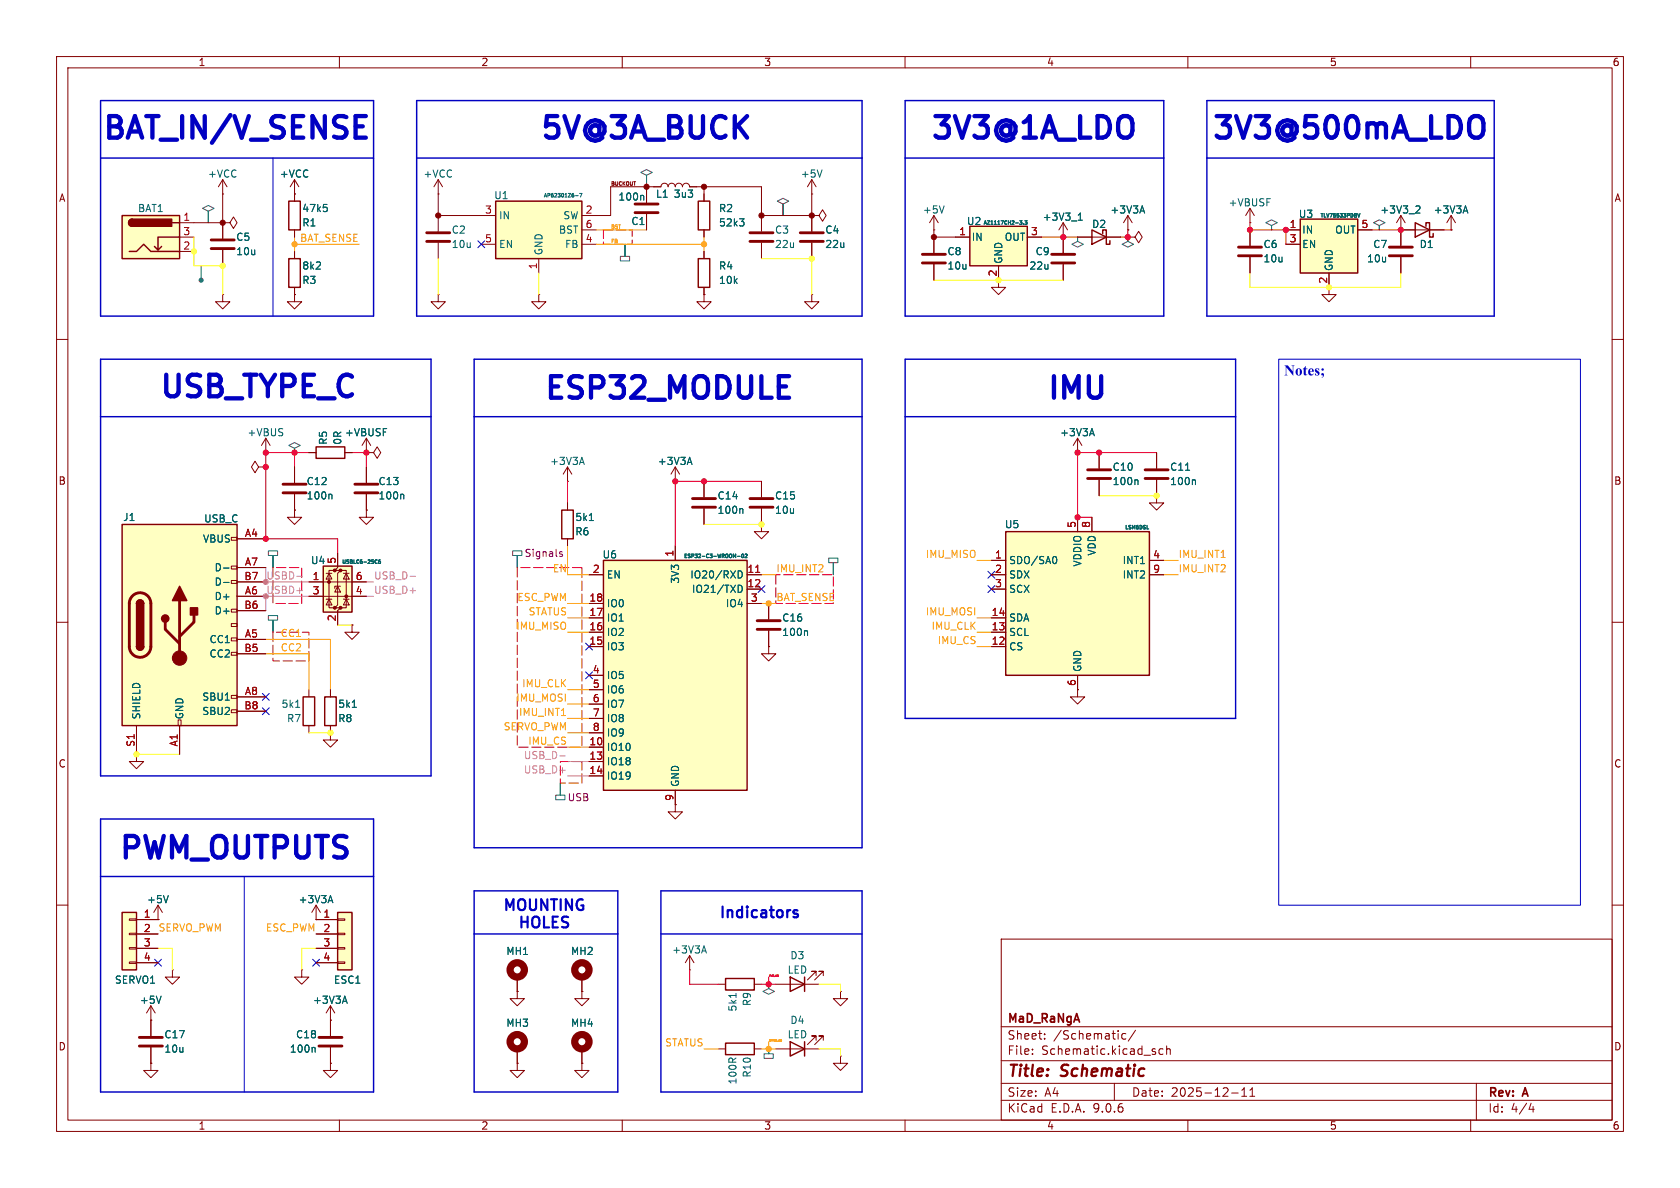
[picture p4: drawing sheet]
<svg xmlns="http://www.w3.org/2000/svg" width="297mm" height="210mm" viewBox="0 0 297 210" stroke-linecap="round" stroke-linejoin="round" font-family="sans-serif">
<g fill="none" stroke="#840000" stroke-width=".18">
<path d="M10 10h277v190h-277zM12 12h273v186h-273zM60 10v2M110 10v2M160 10v2M210 10v2M260 10v2M10 60h2M285 60h2M10 110h2M285 110h2M10 160h2"/>
<path d="M177 166h108v32h-108zM285 160h2M60 198v2M110 198v2M160 198v2M177 194.5h108M177 191.5h108M177 187.5h108M177 181.5h108M182.5 186.3v.1M182.5 185.5v.1M184.7 183.6v.1"/>
<path d="M184.7 182.8v.1M197 191.5v3M199 182.8l-.4-.1-.3 .3v.4l.2 .2h.5M200.7 182.1l-1.2 2M204.2 186v.3M205.6 185.5l-.4-.1-.3 .3v.4l.1 .2h.6M206.2 185.5l.3-.1 .3 .1 .1 .9M206.2 184.9v1.5M210 198v2M217.7 193.2h1.2M219.5 193.8h.9M219.5 192.7l.5-.4v1.5"/>
<path d="M221 193.8h.8M221 192.7l.4-.4v1.5M260 198v2M261 191.5v6.5M270.7 195l-.4 1.1h.9M271 195.6v1"/>
</g>
<path d="M226.1 63.5h53.3v96.5h-53.3z" fill="#fff"/>
<path d="M171.4 40h10.2v7h-10.2z" fill="#ffffc2"/>
<path d="M123.4 35.6h2.1v5h-2.1zM171.4 40h10.2v7h-10.2zM193 40.6l2.6 1.3-2.6 1.3zM194.9 41.3v-.7h.7v2.6h.6v-.7M55.9 79h5.1v2h-5.1z" fill="none" stroke="#840000" stroke-width=".25"/>
<g fill="none" stroke="#840000" stroke-width=".18">
<path d="M114.3 33v2.8M114.3 37.8v2.8M124.5 34.3v1.3M199.4 38.1l-.8 1.3M199.4 38.1l.8 1.3M199.4 38.1v2.5M247.6 38.1v5.3M247.6 38.1l-.7 1.3M247.6 38.1l.8 1.3M256.5 38.1l-.7 1.3M256.5 38.1l.8 1.3M256.5 38.1v2.5"/>
<path d="M39.4 52.1v1.2h1.2l-1.2 1.3-1.3-1.3h1.3M39.4 52.1h.1M124.5 52.1v1.2h1.2l-1.2 1.3-1.3-1.3h1.3M124.5 52.1h.1M124.5 40.6v1.3M143.5 52.1v1.2h1.3l-1.3 1.3-1.3-1.3h1.3M143.5 52.1h.1M168.9 41.9h2.5M176.5 47v2.5M181.6 41.9h2.5M188 41.9v2.8M188 46.7v2.8"/>
<path d="M190.5 41.9h7.6M199.4 41.9h1.3l.6-1 .6 1-.6 1-.6-1M199.4 41.9h.1M199.4 40.6h.1M234.9 50.8v1.3h1.3l-1.3 1.2-1.2-1.2h1.2M247.6 40.6h.1M247.6 45.5v2.8M256.5 40.6h.1M47 77.5l-.8 1.2M47 77.5l.8 1.2M47 77.5v2.5M64.8 77.5l-.8 1.2"/>
<path d="M64.8 77.5l.7 1.2M64.8 77.5v2.5M47 80h.1M54.6 80h1.3M61 80h1.2M64.8 80h.1M64.8 80h1.2l.7-1 .6 1-.6 1-.7-1M100.3 85.1h.1M100.3 82.6l-.7 1.2M100.3 82.6l.8 1.2M100.3 82.6v2.5M119.4 85.1h.1"/>
<path d="M119.4 82.6l-.8 1.2M119.4 82.6l.7 1.2M119.4 82.6v2.5M124.5 85.1v2.8M124.5 89.9v2.8M134.6 92.7v1.3h1.3l-1.3 1.3-1.3-1.3h1.3M134.6 92.7h.1M134.6 85.1v2.8M134.6 89.9v2.8M135.9 106.7v2.8M135.9 111.5v2.8"/>
</g>
<g fill="none" stroke="#006464" stroke-width=".18">
<path d="M113.6 34.5l.2 .2v.7M130.7 38.7h.8l-.4 .5M131.3 39.2l.2 .2v.3l-.2 .2M180.3 39h.4l-.3 .3h.2l.1 .2-.3 .2M180.9 39.7h.1M181 39.6l-.1 .1M181.2 39h.4l-.2 .3h.1v.3h-.3M201.6 37.3h.6M201.9 36.4l.5 1.3M250.5 36.4l.4 .1 .1 .3-.7 .9h.7M258.8 37.3h.6M259.1 36.4l.4 1.3"/>
<path d="M102.6 81.8h.6M102.9 80.8l.4 1.3M121.6 81.8h.6M121.9 80.8l.4 1.3M131.2 89.9l.1 .2v.6M142.6 111.5l.2 .2v.6"/>
</g>
<path d="M112.3 37.6h4M112.3 36.1h4M185.9 45h4.1M185.9 46.5h4.1M245.6 43.7h4.1M245.6 45.2h4.1M122.4 88.1h4.1M122.4 89.7h4.1M132.6 88.1h4.1M132.6 89.7h4.1M133.9 109.7h4M133.9 111.3h4" fill="none" stroke="#840000" stroke-width=".51"/>
<path d="M229.9 38.7h10.1v9.6h-10.1z" fill="#ffffc2"/>
<path d="M229.9 38.7h10.1v9.6h-10.1zM250.2 39.4l2.5 1.2-2.5 1.3zM252.1 40v-.6h.6v2.5h.7v-.6" fill="none" stroke="#840000" stroke-width=".25"/>
<g fill="none" stroke="#840000" stroke-width=".18">
<path d="M39.4 34.3h.1M39.4 31.8l-.8 1.2M39.4 31.8l.7 1.2M39.4 31.8v2.5M188 39.4l-.8 1.2M188 39.4l.7 1.2M188 39.4v2.5M165.1 41.9v2.8M165.1 46.7v2.8M176.5 49.5v1.3h1.3l-1.3 1.3-1.2-1.3h1.2M188 41.9h.1M227.3 40.6h2.6"/>
<path d="M227.3 43.2h2.6M234.9 48.3v2.5M240 40.6h2.6M247.6 40.6h7.7M52.1 90.2v1.2h1.2l-1.2 1.3-1.3-1.3h1.3M52.1 90.2h.1M52.1 82.6v2.7M52.1 87.4v2.8M64.8 90.2v1.2h1.2l-1.2 1.3-1.3-1.3h1.3M64.8 90.2h.1M64.8 82.6v2.7M64.8 87.4v2.8"/>
<path d="M135.9 114.3v1.3h1.3l-1.3 1.2-1.3-1.2h1.3M135.9 114.3h.1"/>
</g>
<path d="M190.6 38.9h.7M190.6 38l.4-.3v1.2M240 37.8l.2 .6 .2-.6M58.5 87.4l.2 .1v.7M71.2 87.4l.2 .1v.7" fill="none" stroke="#006464" stroke-width=".18"/>
<path d="M163.1 45h4M163.1 46.5h4M50 85.6h4.1M50 87.1h4.1M62.7 85.6h4.1M62.7 87.1h4.1" fill="none" stroke="#840000" stroke-width=".51"/>
<path d="M21.6 92.7h20.3v35.6h-20.3z" fill="#ffffc2"/>
<g fill="none" stroke="#840000" stroke-width=".18">
<path d="M39.4 39.4h1.2l.7-1 .6 1-.6 1-.7-1M39.4 39.4h.1M165.1 38.1l-.8 1.3M165.1 38.1l.8 1.3M165.1 38.1v2.5M221 39.4h.1M221 36.8l-.8 1.3M221 36.8l.7 1.3M221 36.8v2.6M52.1 52.1v1.2h1.2l-1.2 1.3-1.3-1.3h1.3M52.1 52.1h.1M165.1 40.6h.1"/>
<path d="M221 40.6v2.8M221 45.5v2.8M40.9 95h1v.5h-1zM41.9 95.3h5.1M45.7 82.6l-.6-1.1-.7 1.1 .7 1 .6-1h1.3M47 82.6h.1M40.9 100.1h1v.5h-1zM40.9 102.6h1v.5h-1zM40.9 107.7h1v.5h-1zM40.9 110.2h1v.5h-1zM40.9 112.8h1v.5h-1zM40.9 115.3h1v.5h-1z"/>
<path d="M41.9 100.3h5.1M41.9 102.9h5.1M41.9 105.4h5.1M41.9 108h5.1M41.9 113h5.1M41.9 115.6h5.1M62.2 110.5v1.3h1.3l-1.3 1.2-1.2-1.2h1.2M62.2 110.5h.1M24.1 128.3v5.1M31.5 127.3h.5v1h-.5zM31.7 128.3v5.1M40.9 122.9h1v.5h-1z"/>
<path d="M40.9 125.5h1v.5h-1zM41.9 123.2h5.1M41.9 125.7h5.1"/>
</g>
<path d="M218.9 43.7h4.1M218.9 45.2h4.1M23.4 105.3a1.9 1.9 0 0 1 2.1-.4 1.9 1.9 0 0 1 1.2 1.8v7.6a1.91 1.91 0 0 1-1.9 1.9 1.91 1.91 0 0 1-1.9-1.9v-7.8l.1-.6zM29.2 110v1.3l2.5 2.5M31.7 106.2v10.1M34.3 108.7v1.3l-2.6 2.5" fill="none" stroke="#840000" stroke-width=".51"/>
<g fill="#840000" stroke="#840000" stroke-width=".25">
<path d="M24.1 106.7h1.3v7.6h-1.3z"/>
<path d="M24.3 106.2a.64 .64 0 0 1 .7-.1 .64 .64 0 0 1 .4 .6h-1.3z"/>
<path d="M24.1 114.3h1.3a.64 .64 0 0 1-.6 .6 .64 .64 0 0 1-.7-.6z"/>
<path d="M31.7 103.6l1.3 2.6h-2.5z"/>
<path d="M33.7 107.4h1.2v1.3h-1.2z"/>
<circle cx="29.2" cy="109.3" r=".63"/>
</g>
<path d="M21.6 92.7h20.3v35.6h-20.3zM24.1 106.7a.64 .64 0 0 1 .7-.7 .64 .64 0 0 1 .6 .7M24.1 114.3a.64 .64 0 0 0 .7 .6 .64 .64 0 0 0 .6-.6" fill="none" stroke="#840000" stroke-width=".25"/>
<circle cx="31.7" cy="116.3" r="1.27" fill="#840000" stroke="#840000" stroke-width=".18"/>
<path d="M166.9 36.4l-.4 1.3M39.5 100.4h1M39.5 103h1" fill="none" stroke="#006464" stroke-width=".18"/>
<path d="M57.1 100.1h5.1v8.1h-5.1z" fill="#ffffc2"/>
<g fill="#840000" stroke="#840000" stroke-width=".18">
<circle cx="58.2" cy="102.9" r=".25"/>
<circle cx="59.2" cy="100.8" r=".25"/>
<circle cx="59.2" cy="107.4" r=".25"/>
<circle cx="60.2" cy="100.8" r=".25"/>
<circle cx="60.2" cy="107.4" r=".25"/>
<circle cx="61.2" cy="105.4" r=".25"/>
</g>
<g fill="none" stroke="#840000" stroke-width=".18">
<path d="M39.4 39.4v2.8M52.1 34.3h.1M52.1 31.8l-.8 1.2M52.1 31.8l.7 1.2M52.1 31.8v2.5M115.6 33h1.2a.64 .64 0 0 1 .7-.6 .64 .64 0 0 1 .6 .6 .64 .64 0 0 1 .6-.6 .64 .64 0 0 1 .7 .6 .64 .64 0 0 1 .6-.6 .64 .64 0 0 1 .6 .6 .64 .64 0 0 1 .7-.6 .64 .64 0 0 1 .6 .6h1.3M39.4 44.2v2.8M124.5 44.5v1.2M124.5 50.8v1.3M59.7 97.8v2.5l-.5 .5h1l-.5 .5v5.6l-.5 .5h1l-.5 .6v2.5M54.6 102.9h10.2M54.6 105.4h10.2"/>
<path d="M57.7 105.9h1M57.7 101.3h1M58.2 101.3l.5 1.1h-1zM58.2 105.9l.5 1h-1zM59.2 100.8h-1v6.6h1M59.7 103.6l.5 1h-1zM60.2 103.6h-1v.4M60.2 100.8h1v6.6h-1M60.7 105.9h1M60.7 101.3h1M61.2 101.3l.5 1.1h-1zM61.2 105.9l.5 1h-1z"/>
<path d="M24.1 133.4v1.2h1.3l-1.3 1.3-1.2-1.3h1.2M24.1 133.4h.1M54.6 121.9v1.3M54.6 128.3v1.2M58.4 129.5v1.3h1.3l-1.3 1.3-1.3-1.3h1.3M58.4 129.5h.1M58.4 121.9v1.3M58.4 128.3v1.2M26.7 177.8l.7 1.3M26.7 177.8l-.8 1.3M26.7 177.8v5.3M58.4 177.8v5.3"/>
<path d="M58.4 177.8l-.7 1.3M58.4 177.8l.8 1.3M91.4 175.3v1.2h1.3l-1.3 1.3-1.2-1.3h1.2M91.4 175.3h.1M91.4 172.7v2.6M102.9 175.3v1.2h1.2l-1.2 1.3-1.3-1.3h1.3M102.9 175.3h.1M102.9 172.7v2.6M121.9 171.5h.1M121.9 168.9l-.7 1.3M121.9 168.9l.8 1.3M121.9 168.9v2.6"/>
<path d="M127 174h1.3M133.3 174h1.3M137.2 174h7.6M144.3 172.5v-.8h-.8h.8l-1.6 1.5M145.5 172.5v-.8h-.7h.7l-1.5 1.5M148.6 175.3v1.2h1.3l-1.3 1.3-1.3-1.3h1.3M148.6 175.3h.1M26.7 180.3h.1M26.7 185.2v2.8M58.4 188v1.2h1.3l-1.3 1.3-1.3-1.3h1.3M58.4 188h.1M58.4 180.3h.1"/>
<path d="M58.4 185.2v2.8M91.4 188v1.2h1.3l-1.3 1.3-1.2-1.3h1.2M91.4 188h.1M91.4 185.4v2.6M102.9 188v1.2h1.2l-1.2 1.3-1.3-1.3h1.3M102.9 188h.1M102.9 185.4v2.6M127 185.4h1.3M133.3 185.4h1.3M137.2 185.4h7.6M144.3 183.9v-.8h-.8h.8l-1.6 1.6M145.5 183.9v-.8h-.7h.7l-1.5 1.6"/>
<path d="M148.6 186.7v1.3h1.3l-1.3 1.2-1.3-1.2h1.3M148.6 186.7h.1"/>
</g>
<path d="M123.4 45.7h2.1v5.1h-2.1zM57.1 100.1h5.1v8.1h-5.1zM53.6 123.2h2v5.1h-2zM57.4 123.2h2v5.1h-2zM128.3 173h5v2h-5zM139.7 172.7l2.5 1.3-2.5 1.3zM142.2 172.7v2.6M128.3 184.4h5v2h-5zM139.7 184.2l2.5 1.2-2.5 1.3zM142.2 184.2v2.5" fill="none" stroke="#840000" stroke-width=".25"/>
<path d="M66.6 99h.1M66.7 99.5l-.1 .1M67.2 99l-.3 .1v.4l.1 .1 .3-.1-.1-.3-.3 .1M52.3 125h.7M62.3 125h.7M28.5 176.1l-.4 1.3M60.7 177h.6M61 176.1l.4 1.3M124.2 168.1h.6M124.5 167.2l.4 1.3M130.1 175.6v.7M55.5 185.2l.2 .1v.7" fill="none" stroke="#006464" stroke-width=".18"/>
<g fill="none" stroke="#840000" stroke-width="1.3">
<circle cx="91.4" cy="171.4" r="1.27"/>
<circle cx="102.9" cy="171.4" r="1.27"/>
<circle cx="91.4" cy="184.1" r="1.27"/>
<circle cx="102.9" cy="184.1" r="1.27"/>
</g>
<path d="M37.3 42.4h4.1M37.3 43.9h4.1M24.6 183.4h4.1M24.6 184.9h4.1M56.4 183.4h4.1M56.4 184.9h4.1" fill="none" stroke="#840000" stroke-width=".51"/>
<path d="M21.6 38.1h10.1v7.6h-10.1z" fill="#ffffc2"/>
<path d="M21.6 38.1h10.1v7.6h-10.1zM23.4 38.7a.64 .64 0 0 0-.7 .7 .64 .64 0 0 0 .7 .6M30.5 39.4h1.2M51.1 35.6h2v5h-2zM22.9 44.5h1.2l1.3-1.3 1.3 1.3h5M28.6 43.6l-.7 .6M31.7 41.9h-3.8v2.3l-.6-.6" fill="none" stroke="#840000" stroke-width=".25"/>
<g fill="#840000" stroke="#840000" stroke-width=".25">
<path d="M22.9 38.9l.5-.2v1.3a.63 .63 0 0 1-.6-.4 .63 .63 0 0 1 .1-.7z"/>
<path d="M23.4 38.7h7v1.3h-7z"/>
</g>
<g fill="none" stroke="#840000" stroke-width=".18">
<path d="M31.7 39.4h2.6M52.1 34.3v1.3M31.7 41.9h2.6M31.7 44.5h2.6M52.1 40.6v1.3M190.5 77.5l-.8 1.2M190.5 77.5l.8 1.2M190.5 77.5v2.5M190.5 80h.1M27.9 162.6h.1M27.9 160l.8 1.3M27.9 160l-.7 1.3"/>
<path d="M27.9 160v2.6M30.5 171.5v1.2h-1.3l1.3 1.3 1.2-1.3h-1.2M30.5 171.5h.1M26.7 188v1.2h-1.3l1.3 1.3 1.2-1.3h-1.2M26.7 188h.1"/>
</g>
<path d="M57.2 36.1h.6M57.6 36.6l.3 .3v.3l-.3 .2M192.7 76.7h.6M193 75.8l.5 1.2M29.8 158.3l-.5 1.3" fill="none" stroke="#006464" stroke-width=".18"/>
<path d="M21.6 161.3h2.5v10.2h-2.5z" fill="#ffffc2"/>
<path d="M21.6 161.3h2.5v10.2h-2.5z" fill="none" stroke="#840000" stroke-width=".25"/>
<path d="M22.9 162.4h1.2v.3h-1.2zM22.9 165h1.2v.2h-1.2zM22.9 167.5h1.2v.3h-1.2zM22.9 170.1h1.2v.2h-1.2zM24.1 162.6h3.8M24.1 165.1h3.8M24.1 167.6h3.8M24.1 170.2h3.8" fill="none" stroke="#840000" stroke-width=".18"/>
<path d="M177.8 94h25.4v25.4h-25.4z" fill="#ffffc2"/>
<path d="M177.8 94h25.4v25.4h-25.4z" fill="none" stroke="#840000" stroke-width=".25"/>
<g fill="none" stroke="#840000" stroke-width=".18">
<path d="M175.3 99.1h2.5M190.5 91.4v2.6M193 91.4v2.6M203.2 99.1h2.5M175.3 101.6h2.5M175.3 104.1h2.5M175.3 109.2h2.5M175.3 111.8h2.5M175.3 114.3h2.5M190.5 119.4v2.5M203.2 101.6h2.5M190.5 121.9v1.3h1.3l-1.3 1.3-1.3-1.3h1.3"/>
<path d="M190.5 121.9h.1M53.3 171.5v1.2h1.3l-1.3 1.3-1.2-1.3h1.2M53.3 171.5h.1M55.9 162.6h.1M55.9 160l-.8 1.3M55.9 160l.7 1.3M55.9 160v2.6"/>
</g>
<path d="M186.5 98.4a.79 .79 0 0 1 0 1.2M58.1 159.2h.6M58.4 158.3l.4 1.3" fill="none" stroke="#006464" stroke-width=".18"/>
<path d="M59.7 161.3h2.5v10.2h-2.5z" fill="#ffffc2"/>
<path d="M51.1 45.7h2v5.1h-2zM99.3 90.2h2v5.1h-2zM59.7 161.3h2.5v10.2h-2.5z" fill="none" stroke="#840000" stroke-width=".25"/>
<g fill="none" stroke="#840000" stroke-width=".18">
<path d="M77.5 38.1v2.8M52.1 44.5v1.2M52.1 50.8v1.3M77.5 52.1v1.2h1.2l-1.2 1.3-1.3-1.3h1.3M77.5 52.1h.1M77.5 42.9v2.8M100.3 88.9v1.3M100.3 95.3v1.2M204.5 87.6v1.3h1.2l-1.2 1.3-1.3-1.3h1.3M204.5 87.6h.1M204.5 80v2.8M204.5 84.8v2.8"/>
<path d="M55.9 162.6h3.8M55.9 165.1h3.8M55.9 167.6h3.8M55.9 170.2h3.8M59.7 162.4h1.3v.3h-1.3zM59.7 165h1.3v.2h-1.3zM59.7 167.5h1.3v.3h-1.3zM59.7 170.1h1.3v.2h-1.3z"/>
</g>
<path d="M75.4 41.1h4.1M75.4 42.7h4.1M202.4 83.1h4.1M202.4 84.6h4.1" fill="none" stroke="#840000" stroke-width=".51"/>
<path d="M104.2 92h.7M209.6 83.1h.7M211.2 84.8l.1 .2v.7" fill="none" stroke="#006464" stroke-width=".18"/>
<path d="M106.7 99.1h25.4v40.6h-25.4z" fill="#ffffc2"/>
<path d="M106.7 99.1h25.4v40.6h-25.4z" fill="none" stroke="#840000" stroke-width=".25"/>
<g fill="none" stroke="#840000" stroke-width=".18">
<path d="M77.5 34.3h.1M77.5 31.8l-.8 1.2M77.5 31.8l.7 1.2M77.5 31.8v2.5M119.4 96.5v2.6M104.1 101.6h2.6M104.1 106.7h2.6M104.1 109.2h2.6M104.1 111.8h2.6M104.1 114.3h2.6M104.1 119.4h2.6M132.1 101.6h2.5"/>
<path d="M132.1 106.7h2.5M132.1 104.1h2.5M104.1 121.9h2.6M104.1 124.5h2.6M104.1 127h2.6M104.1 129.5h2.6M104.1 132.1h2.6M104.1 134.6h2.6M104.1 137.2h2.6M119.4 139.7v2.5M119.4 142.2v1.3h1.2l-1.2 1.3-1.3-1.3h1.3M119.4 142.2h.1"/>
</g>
<path d="M130.4 98.3h.4M131.2 98l.1-.1a.29 .29 0 0 1 .2 .4 .29 .29 0 0 1-.3 .2zM131.7 98l.3-.1 .1 .2-.4 .5h.4M130.5 100.9a.64 .64 0 0 1 .7 .6 .64 .64 0 0 1-.7 .7M130.5 103.4a.64 .64 0 0 1 .7 .7 .64 .64 0 0 1-.7 .6" fill="none" stroke="#006464" stroke-width=".18"/>
<path d="M133.6 101.2h.7" fill="none" stroke="#a90000" stroke-width=".18"/>
<path d="M87.6 35.6h15.3v10.1h-15.3z" fill="#ffffc2"/>
<path d="M87.6 35.6h15.3v10.1h-15.3z" fill="none" stroke="#840000" stroke-width=".25"/>
<g fill="none" stroke="#840000" stroke-width=".18">
<path d="M34.3 39.4h5.1M39.4 39.4h.1M39.4 34.3v7.9M52.1 34.3h.1M52.1 34.3v1.3M77.5 34.3v3.8h10.1M114.3 33v2.8M114.3 37.8v2.8M116.8 33h-8.9v5.1h-5M121.9 33h12.7v7.9M124.5 33v2.6M134.6 38.1h8.9"/>
<path d="M143.5 38.1h1.3l.6-1 .6 1-.6 1-.6-1M143.5 38.1h.1M143.5 34.3h.1M143.5 31.8v9.1M143.5 31.8l-.8 1.2M143.5 31.8l.8 1.2M39.4 44.2v2.8M52.1 52.1h.1M52.1 40.6v1.3M52.1 44.5v1.2M52.1 50.8v1.3M85.1 43.2h2.5"/>
<path d="M95.2 52.1v1.2h1.3l-1.3 1.3-1.2-1.3h1.2M95.2 52.1h.1M95.2 45.7v2.6M102.9 43.2h2.5M102.9 40.6h2.5M124.5 52.1h.1M124.5 40.6v1.3M124.5 44.5v1.2M124.5 50.8v1.3M134.6 42.9v2.8M143.5 42.9v2.8M165.1 40.6v4.1"/>
<path d="M165.1 46.7v2.8M165.1 41.9h6.3M176.5 47v2.5M181.6 41.9h2.5M188 41.9h.1M188 41.9v2.8M188 46.7v2.8M190.5 41.9h2.5M195.6 41.9h2.5M199.4 41.9h.1M199.4 40.6h.1M221 40.6v2.8"/>
<path d="M221 45.5v2.8M227.3 43.2h2.6M227.3 40.6h2.6M234.9 48.3v2.5M240 40.6h2.6M247.6 40.6h.1M247.6 40.6h2.6M247.6 40.6v2.8M247.6 45.5v2.8M252.7 40.6h2.6M256.5 40.6h.1M41.9 95.3h5.1"/>
<path d="M52.1 90.2h.1M52.1 82.6v2.7M52.1 87.4v2.8M54.6 80h1.3M59.7 97.8v2.5M61 80h1.2M64.8 80h.1M64.8 90.2h.1M64.8 82.6v2.7M64.8 87.4v2.8M100.3 88.9v1.3M100.3 95.3v1.2"/>
<path d="M119.4 85.1h.1M119.4 96.5v2.6M124.5 85.1v2.8M124.5 89.9v2.8M134.6 92.7h.1M134.6 85.1v2.8M134.6 89.9v2.8M175.3 99.1h2.5M190.5 80h.1M190.5 91.4v2.6M193 91.4v2.6M194.3 80v2.8"/>
<path d="M194.3 84.8v2.8M203.2 99.1h2.5M204.5 87.6h.1M204.5 80v2.8M204.5 84.8v2.8M41.9 100.3h5.1M41.9 102.9h5.1M41.9 105.4h5.1M41.9 108h5.1M41.9 113h5.1M41.9 115.6h5.1M54.6 102.9h2.5"/>
<path d="M54.6 105.4h2.5M59.7 108v2.5M62.2 110.5h.1M62.2 102.9h2.6M62.2 105.4h2.6M104.1 101.6h2.6M104.1 109.2h2.6M104.1 111.8h2.6M104.1 114.3h2.6M104.1 106.7h2.6M104.1 119.4h2.6M132.1 101.6h2.5"/>
<path d="M132.1 104.1h2.5M132.1 106.7h2.5M135.9 114.3h.1M135.9 106.7v2.8M135.9 111.5v2.8M175.3 101.6h2.5M175.3 104.1h2.5M175.3 109.2h2.5M175.3 111.8h2.5M175.3 114.3h2.5M190.5 119.4v2.5M203.2 101.6h2.5"/>
<path d="M24.1 133.4h.1M24.1 128.3v5.1M31.7 128.3v5.1M41.9 123.2h5.1M41.9 125.7h5.1M58.4 129.5h.1M58.4 121.9v1.3M58.4 128.3v1.2M104.1 121.9h2.6M104.1 124.5h2.6M104.1 127h2.6M104.1 129.5h2.6"/>
<path d="M104.1 132.1h2.6M104.1 134.6h2.6M104.1 137.2h2.6M119.4 139.7v2.5M190.5 121.9h.1M119.4 142.2h.1M24.1 162.6h3.8M24.1 165.1h3.8M24.1 167.6h3.8M24.1 170.2h3.8M27.9 162.6h.1M55.9 162.6h.1"/>
<path d="M55.9 162.6h3.8M55.9 165.1h3.8M55.9 167.6h3.8M55.9 170.2h3.8M91.4 175.3h.1M91.4 172.7v2.6M102.9 175.3h.1M102.9 172.7v2.6M26.7 188h.1M26.7 180.3h.1M26.7 180.3v2.8M26.7 185.2v2.8"/>
<path d="M58.4 188h.1M58.4 180.3h.1M58.4 180.3v2.8M58.4 185.2v2.8M91.4 188h.1M91.4 185.4v2.6M102.9 188h.1M102.9 185.4v2.6"/>
</g>
<g fill="none" stroke="#006464" stroke-width=".18">
<path d="M57.2 36.1h.6M57.6 36.6l.3 .3v.3l-.3 .2M101.7 34.6h.5M102.5 34.2h.4l-.3 .6M113.6 34.5l.2 .2v.7M130.7 38.7h.8l-.4 .5M131.3 39.2l.2 .2v.3l-.2 .2M145.3 30l-.4 1.3M180.3 39h.4l-.3 .3h.2l.1 .2-.3 .2M180.9 39.7h.1M181 39.6l-.1 .1M181.2 39h.4l-.2 .3h.1v.3h-.3"/>
<path d="M190.6 38.9h.7M190.6 38l.4-.3v1.2M201.6 37.3h.6M201.9 36.4l.5 1.3M240 37.8l.2 .6 .2-.6M250.5 36.4l.4 .1 .1 .3-.7 .9h.7M258.8 37.3h.6M259.1 36.4l.4 1.3M192.7 76.7h.6M193 75.8l.5 1.2M58.5 87.4l.2 .1v.7M66.6 99h.1"/>
<path d="M66.7 99.5l-.1 .1M67.2 99l-.3 .1v.4l.1 .1 .3-.1-.1-.3-.3 .1M71.2 87.4l.2 .1v.7M104.2 92h.7M121.6 81.8h.6M121.9 80.8l.4 1.3M130.4 98.3h.4M131.2 89.9l.1 .2v.6M131.2 98l.1-.1a.29 .29 0 0 1 .2 .4 .29 .29 0 0 1-.3 .2zM131.7 98l.3-.1 .1 .2-.4 .5h.4M186.5 98.4a.79 .79 0 0 1 0 1.2M201 84.8l.2 .2v.7"/>
<path d="M209.6 83.1h.7M211.2 84.8l.1 .2v.7M39.5 100.4h1M39.5 103h1M130.5 100.9a.64 .64 0 0 1 .7 .6 .64 .64 0 0 1-.7 .7M130.5 103.4a.64 .64 0 0 1 .7 .7 .64 .64 0 0 1-.7 .6M142.6 111.5l.2 .2v.6M62.3 125h.7M29.8 158.3l-.5 1.3M58.1 159.2h.6M58.4 158.3l.4 1.3M28.5 176.1l-.4 1.3"/>
<path d="M60.7 177h.6M61 176.1l.4 1.3M55.5 185.2l.2 .1v.7"/>
</g>
<path d="M132.6 41.1h4.1M132.6 42.7h4.1M141.5 41.1h4M141.5 42.7h4M192.3 83.1h4M192.3 84.6h4" fill="none" stroke="#840000" stroke-width=".51"/>
<g fill="none" stroke="#484848" stroke-width=".18">
<path d="M35.8 36.8l1-.5 1 .5-1 .5v2.1v-2.1zM113.3 30.5l1-.5 1 .5-1 .5v2v-2zM137.4 35.6l1-.5 1 .5-1 .5v2v-2zM223.8 39.4l1-.5 1 .5-1 .5v.7v-.7zM242.8 39.4l1-.5 1.1 .5-1.1 .5v.7v-.7zM35.6 47v2.2M110.5 43.2v2.1h.8v.8h-1.6v-.8h.8zM190.5 41.9v.8l1 .5-1 .5-1-.5 1-.5zM199.4 41.9v.8l1 .5-1 .5-1-.5 1-.5zM51.1 78.7l1-.5 1 .5-1 .5v.8v-.8zM47.4 97.4h1.7v.8h-.8v2.1v-2.1h-.9zM90.6 97.4h1.7v.8h-.9v2.1v-2.1h-.8z"/>
<path d="M146.5 98.7h1.6v.8h-.8v2.1v-2.1h-.8zM47.4 108.8h1.7v.8h-.8v2.2v-2.2h-.9zM99.1 138.4v2.2h.8v.8h-1.7v-.8h.9zM135.9 174v.8l1 .5-1 .5-1-.5 1-.5zM135.9 185.4v.9h.8v.8h-1.6v-.8h.8z"/>
</g>
<circle cx="35.6" cy="49.5" r=".36" fill="#484848" stroke="#484848" stroke-width=".18"/>
<path d="M99 97.9l.4 .1 .1 .2-.2 .2-.4-.1M99 97.6h.4" fill="none" stroke="#840084" stroke-width=".18"/>
<path d="M106.7 40.6h5.1v2.6h-5.1v-2.6M48.3 100.3v6.4h5v-6.4h-5M48.3 111.8v5h6.3v-5h-6.3M102.9 100.3h-11.5v31.8h11.5v-31.8M137.2 101.6v5.1h10.1v-5.1h-10.1M102.9 134.6h-3.8v3.8h3.8v-3.8" fill="none" stroke="#f00" stroke-width=".18" stroke-dasharray="1.7 .6"/>
<path d="M47 100.3v2.6h7.6M52.5 101.9h.9M54.6 105.4h-7.6v2.6M64.8 102.9h1.2M64.8 105.4h1.2M72.5 101.9h1M99 133.6h.9M100.3 134.6h3.8M100.3 137.2h3.8" fill="none" stroke="#f0f" stroke-width=".18"/>
<g fill="none" stroke="#0000c2" stroke-width=".25">
<path d="M17.8 17.8h48.2v38.1h-48.2zM73.7 17.8h78.7v38.1h-78.7zM160 17.8h45.7v38.1h-45.7zM213.4 17.8h50.8v38.1h-50.8zM17.8 27.9h48.2M73.7 27.9h78.7M160 27.9h45.7M213.4 27.9h50.8M17.8 63.5h58.4v73.7h-58.4zM17.8 73.7h58.4M83.8 63.5h68.6v86.4h-68.6zM83.8 73.7h68.6"/>
<path d="M160 63.5h58.4v63.5h-58.4zM160 73.7h58.4M17.8 144.8h48.2v48.2h-48.2zM17.8 154.9h48.2M83.8 157.5h25.4v35.5h-25.4zM116.8 157.5h35.6v35.5h-35.6zM83.8 165.1h25.4M116.8 165.1h35.6"/>
</g>
<path d="M48.3 27.9v28M226.1 63.5h53.3v96.5h-53.3zM43.2 154.9v38.1" fill="none" stroke="#0000c2" stroke-width=".18"/>
<g fill="none" stroke="#f90" stroke-width=".18">
<path d="M52.1 43.2h11.4M52.1 41.9v2.6M105.4 40.6h8.9M105.4 43.2h19.1M124.5 41.9v2.6M100.3 96.5v5.1h3.8M172.7 99.1h2.6M205.7 99.1h2.6M47 115.6h7.6v6.3M47 113h11.4v8.9M100.3 109.2h3.8M100.3 111.8h3.8"/>
<path d="M100.3 106.7h3.8M134.6 101.6h2.6M134.6 106.7h2.6M172.7 109.2h2.6M172.7 111.8h2.6M172.7 114.3h2.6M205.7 101.6h2.6M100.3 127h3.8M100.3 129.5h3.8M100.3 132.1h3.8M100.3 124.5h3.8M100.3 121.9h3.8"/>
<path d="M124.5 185.4h2.5M134.6 185.4h2.6M135.9 184.2v1.2"/>
</g>
<g fill="none" stroke="#ff0" stroke-width=".18">
<path d="M34.3 41.9v5.1h5.1v5.1M77.5 45.7v6.4M95.2 48.3v3.8M134.6 45.7h8.9v6.4M165.1 49.5h22.9M221 48.3v2.5h26.6v-2.5M124.5 92.7h10.1M194.3 87.6h10.2M59.7 110.5h2.5M24.1 133.4h7.6M54.6 129.5h3.8M27.9 167.6h2.6v3.9"/>
<path d="M55.9 167.6h-2.6v3.9M144.8 174h3.8v1.3M144.8 185.4h3.8v1.3"/>
</g>
<g fill="none" stroke="#f00" stroke-width=".18">
<path d="M221 39.4v1.2h6.3v2.6M184.1 41.9h6.4M199.4 40.6v1.3h-1.3M242.6 40.6h5M255.3 40.6h1.2M52.1 80v2.6M54.6 80h-7.6v15.3h12.7v2.5M62.2 80h2.6v2.6M100.3 85.1v3.8M134.6 85.1h-15.2v11.4M204.5 80h-14v11.4h2.5M121.9 171.5v2.5h5.1"/>
<path d="M134.6 174h2.6M135.9 172.7v1.3"/>
</g>
<g fill="none" stroke="#000084" stroke-width=".18">
<path d="M84.5 42.6l1.2 1.2M85.7 42.6l-1.2 1.2M103.5 118.8l1.2 1.2M103.5 113.7l1.2 1.2M104.7 118.8l-1.2 1.2M104.7 113.7l-1.2 1.2M134 103.5l1.2 1.2M135.2 103.5l-1.2 1.2M174.7 101l1.2 1.2M174.7 103.5l1.2 1.2M175.9 101l-1.2 1.2M175.9 103.5l-1.2 1.2"/>
<path d="M46.4 125.1l1.2 1.2M46.4 122.6l1.2 1.2M47.6 125.1l-1.2 1.2M47.6 122.6l-1.2 1.2M27.3 169.6l1.2 1.2M28.5 169.6l-1.2 1.2M55.3 169.6l1.2 1.2M56.5 169.6l-1.2 1.2"/>
</g>
<path d="M62.9 24.3h1.8M62.9 20.5h1.8M262.1 21.1l.2 .7v1.3l-.2 .7" fill="none" stroke="#0000c2" stroke-width=".76"/>
<path d="M140.4 161.4l.6 .2 .1 .3-.3 .3-.5-.1M140.4 161l.1-.1 .5 .1" fill="none" stroke="#0000c2" stroke-width=".38"/>
<path d="M133.6 101.2h.7" fill="none" stroke="#a90000" stroke-width=".18"/>
<g fill="#ff0" stroke="#ff0" stroke-width=".18">
<circle cx="176.5" cy="49.5" r=".46"/>
<circle cx="143.5" cy="45.7" r=".46"/>
<circle cx="134.6" cy="92.7" r=".46"/>
<circle cx="234.9" cy="50.8" r=".46"/>
<circle cx="204.5" cy="87.6" r=".46"/>
<circle cx="34.3" cy="44.5" r=".46"/>
<circle cx="24.1" cy="133.4" r=".46"/>
<circle cx="58.4" cy="129.5" r=".46"/>
<circle cx="39.4" cy="47" r=".46"/>
</g>
<g fill="#840000" stroke="#840000" stroke-width=".18">
<circle cx="165.1" cy="41.9" r=".46"/>
<circle cx="124.5" cy="33" r=".46"/>
<circle cx="134.6" cy="38.1" r=".46"/>
<circle cx="143.5" cy="38.1" r=".46"/>
<circle cx="114.3" cy="33" r=".46"/>
<circle cx="39.4" cy="39.4" r=".46"/>
<circle cx="77.5" cy="38.1" r=".46"/>
</g>
<g fill="#f00" stroke="#f00" stroke-width=".18">
<circle cx="124.5" cy="85.1" r=".46"/>
<circle cx="119.4" cy="85.1" r=".46"/>
<circle cx="227.3" cy="40.6" r=".46"/>
<circle cx="221" cy="40.6" r=".46"/>
<circle cx="247.6" cy="40.6" r=".46"/>
<circle cx="190.5" cy="80" r=".46"/>
<circle cx="194.3" cy="80" r=".46"/>
<circle cx="190.5" cy="91.4" r=".46"/>
<circle cx="188" cy="41.9" r=".46"/>
<circle cx="199.4" cy="41.9" r=".46"/>
<circle cx="47" cy="80" r=".46"/>
<circle cx="47" cy="82.6" r=".46"/>
<circle cx="47" cy="95.3" r=".46"/>
<circle cx="135.9" cy="174" r=".46"/>
<circle cx="64.8" cy="80" r=".46"/>
<circle cx="52.1" cy="80" r=".46"/>
</g>
<g fill="#f90" stroke="#f90" stroke-width=".18">
<circle cx="135.9" cy="106.7" r=".46"/>
<circle cx="124.5" cy="43.2" r=".46"/>
<circle cx="135.9" cy="185.4" r=".46"/>
<circle cx="52.1" cy="43.2" r=".46"/>
</g>
<g fill="#f0f" stroke="#f0f" stroke-width=".18">
<circle cx="47" cy="102.9" r=".46"/>
<circle cx="47" cy="105.4" r=".46"/>
</g>
<g font-size="5.3" fill="#0000c2">
<text x="17.7" y="25.7">BAT_IN/V_SENSE</text>
<text x="95" y="25.7">5V@3A_BUCK</text>
<text x="164.1" y="25.7">3V3@1A_LDO</text>
<text x="213.8" y="25.7">3V3@500mA_LDO</text>
<text x="27.7" y="71.4">USB_TYPE_C</text>
<text x="95.7" y="71.6">ESP32_MODULE</text>
<text x="184.7" y="71.6">IMU</text>
<text x="20.6" y="152.9">PWM_OUTPUTS</text>
</g>
<g font-size="2.8" fill="#840000">
<text x="178" y="190.9">Title:</text>
<text x="187.7" y="190.9">Schematic</text>
</g>
<g font-size="2.7" fill="#0000c2">
<text x="227" y="67.4">Notes;</text>
<text x="88.7" y="161.5">MOUNTING</text>
<text x="91.3" y="164.6">HOLES</text>
<text x="126.9" y="162.8">Indicators</text>
</g>
<g font-size="2.1" fill="#840000">
<text x="178" y="184">Sheet:</text>
<text x="178" y="181.2">MaD_RaNgA</text>
<text x="186.2" y="184">/Schematic/</text>
<text x="178" y="186.7">File:</text>
<text x="184.1" y="186.7">Schematic.kicad_sch</text>
<text x="178" y="196.9">KiCad</text>
<text x="178" y="194.1">Size:</text>
<text x="184.7" y="194.1">A4</text>
<text x="185.7" y="196.9">E.D.A.</text>
<text x="193.3" y="196.9">9.0.6</text>
<text x="200" y="194.1">Date:</text>
<text x="207" y="194.1">2025-12-11</text>
<text x="263" y="194.3">Rev:</text>
<text x="263" y="196.9">Id:</text>
<text x="267.1" y="196.9">4/4</text>
<text x="269.4" y="194.3">A</text>
</g>
<g font-size="1.8" fill="#840000">
<text x="35" y="11.9">1</text>
<text x="85" y="11.9">2</text>
<text x="135" y="11.9">3</text>
<text x="185" y="11.9">4</text>
<text x="235" y="11.9">5</text>
<text x="285" y="11.9">6</text>
<text x="10.3" y="35.9">A</text>
<text x="285.3" y="35.9">A</text>
<text x="176.3" y="49" transform="rotate(-90 176.3 49)">2</text>
<text x="10.3" y="85.9">B</text>
<text x="285.3" y="85.9">B</text>
<text x="10.3" y="135.9">C</text>
<text x="285.3" y="135.9">C</text>
<text x="10.3" y="185.9">D</text>
<text x="285.3" y="185.9">D</text>
<text x="35" y="199.9">1</text>
<text x="85" y="199.9">2</text>
<text x="135" y="199.9">3</text>
<text x="185" y="199.9">4</text>
<text x="235" y="199.9">5</text>
<text x="285" y="199.9">6</text>
</g>
<g font-size="1.8" fill="#006464">
<text x="36.7" y="31.6">+VCC</text>
<text x="49.4" y="31.6">+VCC</text>
<text x="74.8" y="31.6">+VCC</text>
<text x="87.3" y="35.4">U1</text>
<text x="109.2" y="35.7">100n</text>
<text x="115.9" y="35.2">L1</text>
<text x="119" y="35.2">3u3</text>
<text x="141.5" y="31.6">+5V</text>
<text x="24.3" y="37.7">BAT1</text>
<text x="53.3" y="40.2">R1</text>
<text x="53.3" y="37.7">47k5</text>
<text x="79.8" y="41.5">C2</text>
<text x="88.1" y="39">IN</text>
<text x="98.7" y="41.5">BST</text>
<text x="99.5" y="39">SW</text>
<text x="111.5" y="40">C1</text>
<text x="127" y="37.7">R2</text>
<text x="127" y="40.2">52k3</text>
<text x="136.9" y="41.5">C3</text>
<text x="145.8" y="41.5">C4</text>
<text x="163.1" y="37.9">+5V</text>
<text x="170.8" y="40">U2</text>
<text x="184.2" y="39.2">+3V3_1</text>
<text x="193" y="40.5">D2</text>
<text x="196.2" y="37.9">+3V3A</text>
<text x="217.1" y="36.7">+VBUSF</text>
<text x="229.5" y="38.7">U3</text>
<text x="230.1" y="41.5">IN</text>
<text x="235.9" y="41.5">OUT</text>
<text x="243.9" y="37.9">+3V3_2</text>
<text x="253.4" y="37.9">+3V3A</text>
<text x="41.7" y="42.8">C5</text>
<text x="41.7" y="45.3">10u</text>
<text x="53.3" y="47.9">8k2</text>
<text x="79.8" y="44">10u</text>
<text x="88.1" y="44">EN</text>
<text x="96.1" y="45.2" transform="rotate(-90 96.1 45.2)">GND</text>
<text x="99.8" y="44">FB</text>
<text x="127" y="47.9">R4</text>
<text x="136.9" y="44">22u</text>
<text x="145.8" y="44">22u</text>
<text x="167.4" y="45.3">C8</text>
<text x="167.4" y="47.9">10u</text>
<text x="171.7" y="42.8">IN</text>
<text x="177.4" y="46.7" transform="rotate(-90 177.4 46.7)">GND</text>
<text x="177.5" y="42.8">OUT</text>
<text x="181.9" y="47.9">22u</text>
<text x="183" y="45.3">C9</text>
<text x="223.3" y="44">C6</text>
<text x="223.3" y="46.6">10u</text>
<text x="230.1" y="44">EN</text>
<text x="241.6" y="46.6">10u</text>
<text x="242.7" y="44">C7</text>
<text x="250.9" y="44">D1</text>
<text x="53.3" y="50.4">R3</text>
<text x="127" y="50.4">10k</text>
<text x="235.8" y="48" transform="rotate(-90 235.8 48)">GND</text>
<text x="43.7" y="77.3">+VBUS</text>
<text x="60.9" y="77.3">+VBUSF</text>
<text x="187.3" y="77.3">+3V3A</text>
<text x="58" y="78.7" transform="rotate(-90 58 78.7)">R5</text>
<text x="60.6" y="78.7" transform="rotate(-90 60.6 78.7)">0R</text>
<text x="97.1" y="82.4">+3V3A</text>
<text x="116.2" y="82.4">+3V3A</text>
<text x="196.6" y="83.4">C10</text>
<text x="206.8" y="83.4">C11</text>
<text x="54.1" y="88.5">100n</text>
<text x="54.1" y="86">C12</text>
<text x="66.8" y="88.5">100n</text>
<text x="66.8" y="86">C13</text>
<text x="126.8" y="88.5">C14</text>
<text x="136.9" y="88.5">C15</text>
<text x="196.6" y="86">100n</text>
<text x="206.8" y="86">100n</text>
<text x="21.7" y="92.3">J1</text>
<text x="36" y="92.6">USB_C</text>
<text x="101.6" y="94.8">R6</text>
<text x="101.6" y="92.3">5k1</text>
<text x="126.8" y="91">100n</text>
<text x="136.9" y="91">10u</text>
<text x="177.6" y="93.6">U5</text>
<text x="35.8" y="96.1">VBUS</text>
<text x="37.8" y="101.2">D-</text>
<text x="54.9" y="99.9">U4</text>
<text x="106.4" y="98.9">U6</text>
<text x="178.3" y="99.9">SDO/SA0</text>
<text x="191.4" y="100.3" transform="rotate(-90 191.4 100.3)">VDDIO</text>
<text x="193.9" y="98.3" transform="rotate(-90 193.9 98.3)">VDD</text>
<text x="198.4" y="99.9">INT1</text>
<text x="37.8" y="103.7">D-</text>
<text x="37.8" y="106.3">D+</text>
<text x="107.2" y="102.5">EN</text>
<text x="107.2" y="107.5">IO0</text>
<text x="120.2" y="103.3" transform="rotate(-90 120.2 103.3)">3V3</text>
<text x="121.9" y="102.5">IO20/RXD</text>
<text x="122.2" y="105">IO21/TXD</text>
<text x="128.2" y="107.5">IO4</text>
<text x="178.3" y="102.5">SDX</text>
<text x="178.3" y="105">SCX</text>
<text x="198.4" y="102.5">INT2</text>
<text x="36.9" y="113.9">CC1</text>
<text x="37.8" y="108.8">D+</text>
<text x="107.2" y="110.1">IO1</text>
<text x="107.2" y="112.6">IO2</text>
<text x="138.2" y="112.6">100n</text>
<text x="138.2" y="110.1">C16</text>
<text x="178.3" y="110.1">SDA</text>
<text x="178.3" y="112.6">SCL</text>
<text x="36.9" y="116.4">CC2</text>
<text x="107.2" y="115.2">IO3</text>
<text x="178.3" y="115.2">CS</text>
<text x="191.4" y="118.9" transform="rotate(-90 191.4 118.9)">GND</text>
<text x="35.7" y="124.1">SBU1</text>
<text x="49.7" y="125.3">5k1</text>
<text x="59.7" y="125.3">5k1</text>
<text x="107.2" y="120.2">IO5</text>
<text x="107.2" y="122.8">IO6</text>
<text x="107.2" y="125.3">IO7</text>
<text x="25" y="127.3" transform="rotate(-90 25 127.3)">SHIELD</text>
<text x="32.6" y="127.3" transform="rotate(-90 32.6 127.3)">GND</text>
<text x="35.7" y="126.6">SBU2</text>
<text x="50.6" y="127.9">R7</text>
<text x="59.7" y="127.9">R8</text>
<text x="107.2" y="127.9">IO8</text>
<text x="107.2" y="130.4">IO9</text>
<text x="107.2" y="132.9">IO10</text>
<text x="107.2" y="135.5">IO18</text>
<text x="107.2" y="138">IO19</text>
<text x="120.2" y="139.2" transform="rotate(-90 120.2 139.2)">GND</text>
<text x="25.9" y="159.9">+5V</text>
<text x="52.7" y="159.9">+3V3A</text>
<text x="89.4" y="169">MH1</text>
<text x="100.8" y="169">MH2</text>
<text x="118.7" y="168.8">+3V3A</text>
<text x="139.1" y="172.3">LED</text>
<text x="139.6" y="169.8">D3</text>
<text x="20.2" y="174.1">SERVO1</text>
<text x="24.6" y="177.6">+5V</text>
<text x="55.2" y="177.6">+3V3A</text>
<text x="58.9" y="174.1">ESC1</text>
<text x="130.4" y="178.9" transform="rotate(-90 130.4 178.9)">5k1</text>
<text x="132.9" y="178" transform="rotate(-90 132.9 178)">R9</text>
<text x="29" y="183.7">C17</text>
<text x="52.2" y="183.7">C18</text>
<text x="89.4" y="181.7">MH3</text>
<text x="100.8" y="181.7">MH4</text>
<text x="139.1" y="183.7">LED</text>
<text x="139.6" y="181.2">D4</text>
<text x="29" y="186.3">10u</text>
<text x="51.1" y="186.3">100n</text>
<text x="130.4" y="191.8" transform="rotate(-90 130.4 191.8)">100R</text>
<text x="132.9" y="190.6" transform="rotate(-90 132.9 190.6)">R10</text>
</g>
<g font-size="1.8" fill="#a90000">
<text x="32.3" y="39.1">1</text>
<text x="32.3" y="41.7">3</text>
<text x="85.7" y="37.8">3</text>
<text x="103.4" y="37.8">2</text>
<text x="103.4" y="40.4">6</text>
<text x="169.5" y="41.7">1</text>
<text x="182.2" y="41.7">3</text>
<text x="227.9" y="40.4">1</text>
<text x="240.6" y="40.4">5</text>
<text x="32.3" y="44.2">2</text>
<text x="85.7" y="42.9">5</text>
<text x="95" y="47.7" transform="rotate(-90 95 47.7)">1</text>
<text x="103.4" y="42.9">4</text>
<text x="227.9" y="42.9">3</text>
<text x="234.7" y="50.2" transform="rotate(-90 234.7 50.2)">2</text>
<text x="43.2" y="95">A4</text>
<text x="190.2" y="93.4" transform="rotate(-90 190.2 93.4)">5</text>
<text x="192.8" y="93.4" transform="rotate(-90 192.8 93.4)">8</text>
<text x="43.2" y="100.1">A7</text>
<text x="59.4" y="99.8" transform="rotate(-90 59.4 99.8)">5</text>
<text x="104.7" y="101.3">2</text>
<text x="119.1" y="98.5" transform="rotate(-90 119.1 98.5)">1</text>
<text x="132" y="101.3">11</text>
<text x="175.8" y="98.8">1</text>
<text x="175.8" y="101.3">2</text>
<text x="203.8" y="98.8">4</text>
<text x="203.8" y="101.3">9</text>
<text x="43.1" y="102.6">B7</text>
<text x="43.1" y="107.7">B6</text>
<text x="43.2" y="105.2">A6</text>
<text x="55.2" y="102.6">1</text>
<text x="55.2" y="105.2">3</text>
<text x="62.8" y="102.6">6</text>
<text x="62.8" y="105.2">4</text>
<text x="104.1" y="106.4">18</text>
<text x="132" y="103.9">12</text>
<text x="132.6" y="106.4">3</text>
<text x="175.8" y="103.9">3</text>
<text x="43.2" y="112.8">A5</text>
<text x="59.4" y="109.9" transform="rotate(-90 59.4 109.9)">2</text>
<text x="104.1" y="109">17</text>
<text x="104.1" y="111.5">16</text>
<text x="175.2" y="109">14</text>
<text x="175.2" y="111.5">13</text>
<text x="43.1" y="115.3">B5</text>
<text x="104.1" y="114">15</text>
<text x="104.7" y="119.1">4</text>
<text x="175.2" y="114">12</text>
<text x="43.1" y="125.5">B8</text>
<text x="43.2" y="122.9">A8</text>
<text x="104.7" y="121.7">5</text>
<text x="104.7" y="124.2">6</text>
<text x="190.2" y="121.4" transform="rotate(-90 190.2 121.4)">6</text>
<text x="104.1" y="131.8">10</text>
<text x="104.7" y="126.7">7</text>
<text x="104.7" y="129.3">8</text>
<text x="23.9" y="132.1" transform="rotate(-90 23.9 132.1)">S1</text>
<text x="31.5" y="132.1" transform="rotate(-90 31.5 132.1)">A1</text>
<text x="104.1" y="134.4">13</text>
<text x="104.1" y="136.9">14</text>
<text x="119.1" y="141.7" transform="rotate(-90 119.1 141.7)">9</text>
<text x="25.3" y="162.3">1</text>
<text x="25.3" y="164.8">2</text>
<text x="25.3" y="167.4">3</text>
<text x="57.1" y="162.3">1</text>
<text x="57.1" y="167.4">3</text>
<text x="57.1" y="164.8">2</text>
<text x="25.3" y="169.9">4</text>
<text x="57.1" y="169.9">4</text>
</g>
<g font-size="1.8" fill="#f90">
<text x="53" y="42.8">BAT_SENSE</text>
<text x="97.6" y="101.3">EN</text>
<text x="137.2" y="101.3">IMU_INT2</text>
<text x="163.6" y="98.7">IMU_MISO</text>
<text x="208.3" y="101.3">IMU_INT2</text>
<text x="208.3" y="98.7">IMU_INT1</text>
<text x="91.4" y="106.3">ESC_PWM</text>
<text x="137.2" y="106.3">BAT_SENSE</text>
<text x="49.5" y="112.7">CC1</text>
<text x="91.2" y="111.4">IMU_MISO</text>
<text x="93.4" y="108.9">STATUS</text>
<text x="163.6" y="108.9">IMU_MOSI</text>
<text x="164.6" y="111.4">IMU_CLK</text>
<text x="165.7" y="114">IMU_CS</text>
<text x="49.5" y="115.2">CC2</text>
<text x="91.2" y="124.1">IMU_MOSI</text>
<text x="92.2" y="121.6">IMU_CLK</text>
<text x="88.9" y="129.2">SERVO_PWM</text>
<text x="91.7" y="126.7">IMU_INT1</text>
<text x="93.3" y="131.7">IMU_CS</text>
<text x="27.9" y="164.8">SERVO_PWM</text>
<text x="46.9" y="164.8">ESC_PWM 2</text>
<text x="117.5" y="185.1">STATUS</text>
</g>
<g font-size="1.8" fill="#840084">
<text x="92.6" y="98.7">Signals</text>
<text x="100.3" y="141.8">USB</text>
</g>
<g font-size="1.8" fill="#f0f">
<text x="47" y="105.1">USBD+</text>
<text x="47" y="102.5">USBD-</text>
<text x="66" y="105.1">USB_D+</text>
<text x="66" y="102.5">USB_D-</text>
<text x="92.5" y="134.3">USB_D-</text>
<text x="92.5" y="136.8">USB_D+</text>
</g>
<g font-size=".9" fill="#006464">
<text x="96" y="35.1">AP62301Z6-7</text>
<text x="173.7" y="39.9">AZ1117CH2-3.3</text>
<text x="233.3" y="38.6">TLV75533PDBV</text>
<text x="198.8" y="93.8">LSM6DSL</text>
<text x="60.3" y="99.9">USBLC6-2SC6</text>
<text x="120.8" y="98.8">ESP32-C3-WROOM-02</text>
</g>
<text font-size=".9" fill="#840000" x="107.9" y="32.8">BUCKOUT</text>
<g font-size=".9" fill="#f90">
<text x="107.9" y="40.5">BST</text>
<text x="107.9" y="43">FB</text>
</g>
<text font-size=".4" fill="#f00" x="135.9" y="172.7">PWR_LED</text>
<text font-size=".4" fill="#f90" x="135.9" y="184.1">STATUS_LED</text>
</svg>
